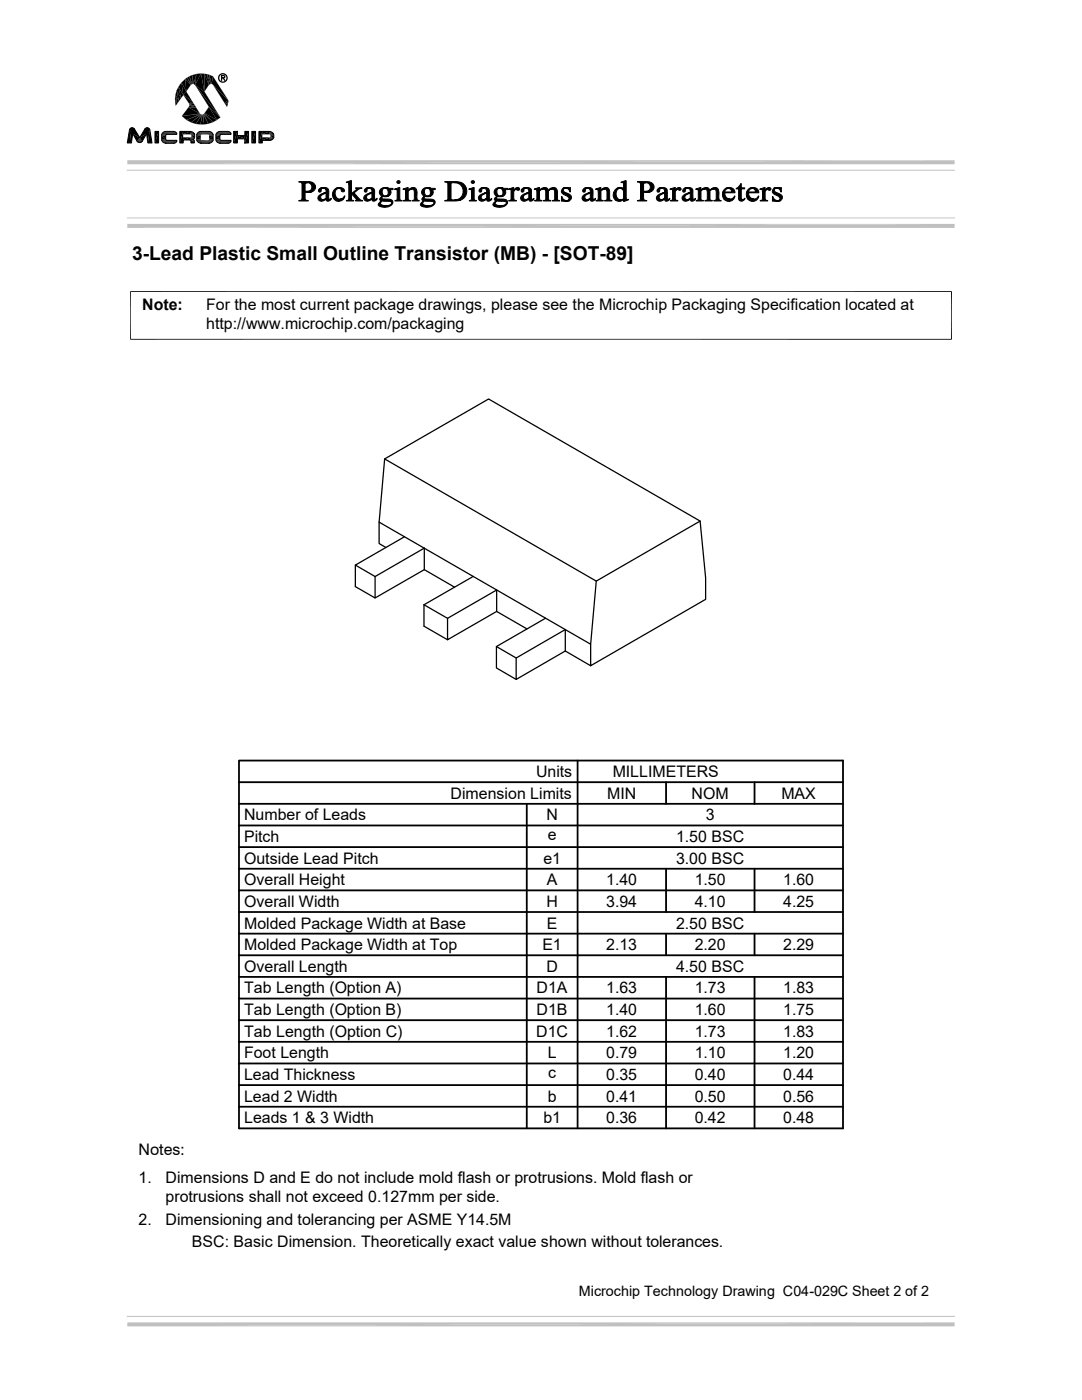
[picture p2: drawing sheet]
<svg xmlns="http://www.w3.org/2000/svg" width="216mm" height="279mm" viewBox="0 0 216 279" stroke-linecap="round" stroke-linejoin="round" font-family="sans-serif">
<g fill="none" stroke="#000" stroke-width=".25">
<path d="M76.8 91.6l42.2 24.4M70.9 112.8v4.3l3.9 2.2M75.6 104.2l42.3 24.4M80.7 107.1l-9.8 5.7 3.9 2.3M84.7 113.7l-9.9 5.6v-4.2M84.7 113.7v-4.3l-9.9 5.7M84.7 113.7l6 3.5M94.4 115l-9.8 5.7M119 116l20.7-12 1.1 11.3v4.3l-22.9 13.3v-4.3zM139.7 104l-42.2-24.4-20.7 12-1.2 12.6v4.3l1.4 .8M84.6 120.7l4.7 2.7M84.6 120.7v4.3l4.7 2.7"/>
<path d="M99.1 129l3.9 2.3 9.8-5.7v4.3M99.1 129v4.3l3.9 2.3M99.1 122l-9.8 5.7v-4.3M99.1 122v-4.2l-9.8 5.6M99.1 122l6.1 3.5M108.9 123.4l-9.8 5.6M112.8 129.9l5.1 3M112.8 129.9l-9.8 5.7v-4.3"/>
</g>
<g fill="#000" stroke="#000" stroke-width=".2">
<path d="M60.2 36.5h1.1h-.4v1.6l1.5 .1-1.5 .1v1.5l.6 .3h-1.9v-.1a.44 .44 0 0 0 .7-.5z" fill-rule="evenodd"/>
<path d="M59.6 36.2h1.6a1.23 1.23 0 0 1 1.3 .3 1.23 1.23 0 0 1 .3 1.4l-.4 .3h-1a.86 .86 0 0 0 .8-.9 .86 .86 0 0 0-.8-.8h-1.2z" fill-rule="evenodd"/>
<path d="M60.9 38.3h1.3z" fill-rule="evenodd"/>
<path d="M63.7 37.7l.8-.1a.43 .43 0 0 0-.4 .6l-.3 .2-.3-.3z" fill-rule="evenodd"/>
<path d="M63.8 38.9l.8-.4h.5a1.07 1.07 0 0 0-1.1 1l.2 .3h.7a.88 .88 0 0 1-1.5-.2l.1-.3z" fill-rule="evenodd"/>
<path d="M63.9 37.6a1.4 1.4 0 0 1 1.6 .2l.1 .8a1.14 1.14 0 0 0 .1 1.2l.3 .1a.51 .51 0 0 1-.5 .2 .51 .51 0 0 1-.4-.3l-.2-.1 .2-.2v-1h-.5l.5-.2a.53 .53 0 0 0-.6-.7z" fill-rule="evenodd"/>
<path d="M64.4 39.8l.7-.1z" fill-rule="evenodd"/>
<path d="M65.8 39.8l.3-.2-.1 .3z" fill-rule="evenodd"/>
<path d="M67 37.6h.6a1.09 1.09 0 0 0-.7 1.2 1.09 1.09 0 0 0 .9 1h.7a1.3 1.3 0 0 1-1.8 .1 1.3 1.3 0 0 1-.2-1.8z" fill-rule="evenodd"/>
<path d="M67.1 37.6a1.07 1.07 0 0 1 1.6 .6 .43 .43 0 0 1-.5 0 .43 .43 0 0 1-.2-.5z" fill-rule="evenodd"/>
<path d="M67.8 39.8a.95 .95 0 0 0 .9-.7h.1l-.3 .7z" fill-rule="evenodd"/>
<path d="M69.1 36.4h.3z" fill-rule="evenodd"/>
<path d="M69.1 36.4l1-.4v3.7l.1 .2 .4 .2h-1.5v-.1a.38 .38 0 0 0 .5-.5v-2.9z" fill-rule="evenodd"/>
<path d="M71 37.5h1.2l-.1 .1a2.43 2.43 0 0 0-1.4 .9l1.1 1.3 .6 .3h-1.4l.1-.3-1-1.1 1-.9z" fill-rule="evenodd"/>
<path d="M73 37.6h.7a.43 .43 0 0 0-.5 .6 .3 .3 0 0 1-.5 .1 .3 .3 0 0 1 .1-.5z" fill-rule="evenodd"/>
<path d="M73 38.9l.8-.4h.4l-.3 .2a.99 .99 0 0 0-.8 .8l.5 .3h.5a.96 .96 0 0 1-1.4 .1l-.1-.3v-.3z" fill-rule="evenodd"/>
<path d="M73.1 37.6a1.43 1.43 0 0 1 1.6 .2l.1 1.9 .3 .2a.51 .51 0 0 1-.5 .2 .51 .51 0 0 1-.4-.3l-.2-.1 .2-.2v-1h-.4l.4-.2a.52 .52 0 0 0-.5-.7z" fill-rule="evenodd"/>
<path d="M73.6 39.8l.6-.1z" fill-rule="evenodd"/>
<path d="M74.9 39.8l.3-.2-.1 .3z" fill-rule="evenodd"/>
<path d="M76 37.7a1.51 1.51 0 0 1 1.5-.2h-.7a.83 .83 0 0 0-.5 .9 .83 .83 0 0 0 .6 .7h.6l-1.1 .1-.2 .3 .2 .2a2.74 2.74 0 0 1 1.9 .4l.1 .3a1.97 1.97 0 0 1-2.8 .6 4.7 4.7 0 0 0 2.3-.2l.2-.4-.2-.2h-1.2a.69 .69 0 0 1-.9-.5l.5-.5a.84 .84 0 0 1-.3-1.5z" fill-rule="evenodd"/>
<path d="M76.4 39.2h1z" fill-rule="evenodd"/>
<path d="M76.8 37.5l1.6 .1v.2h-.5a.84 .84 0 0 1-.4 1.3h-.6h.1a.84 .84 0 0 0 .5-.8 .84 .84 0 0 0-.7-.8z" fill-rule="evenodd"/>
<path d="M78.8 37.7l.2 .1z" fill-rule="evenodd"/>
<path d="M78.8 37.7l1-.3v2.4l.4 .3h-1.4l.4-.3v-1.7l-.1-.3z" fill-rule="evenodd"/>
<path d="M80.4 37.7l.3 .1z" fill-rule="evenodd"/>
<path d="M80.4 37.7l1-.3v.6h-.5l-.1-.2z" fill-rule="evenodd"/>
<path d="M80.9 38l1.3-.2-.8 .3v1.4a.39 .39 0 0 0 .1 .4 .39 .39 0 0 0 .4 .1v.1h-1.4l.4-.4z" fill-rule="evenodd"/>
<path d="M81.7 37.8a.85 .85 0 0 1 .9-.4 .85 .85 0 0 1 .6 .7v1.5l.1 .3 .4 .2h-1.5l.5-.4-.1-1.6-.2-.3z" fill-rule="evenodd"/>
<path d="M84.4 37.7a1.51 1.51 0 0 1 1.5-.2h-.7a.83 .83 0 0 0-.5 .9 .83 .83 0 0 0 .6 .7h.6l-1.1 .1-.2 .3 .2 .2 1.5 .1 .4 .2 .1 .4a1.97 1.97 0 0 1-2.8 .6 4.7 4.7 0 0 0 2.4-.2l.2-.4-.3-.2h-1.2a.69 .69 0 0 1-.9-.5l.5-.5a.84 .84 0 0 1-.3-1.5z" fill-rule="evenodd"/>
<path d="M84.8 39.2h1z" fill-rule="evenodd"/>
<path d="M85.2 37.5l1.6 .1v.2h-.5a.84 .84 0 0 1-.4 1.3h-.6h.1a.84 .84 0 0 0 .5-.8 .84 .84 0 0 0-.7-.8z" fill-rule="evenodd"/>
<path d="M88.8 36.2l2.3 .1 .9 .1-2 .1v3.3l1.9 .1-.9 .2h-2.2l.5-.2 .1-.2v-2.9a.45 .45 0 0 0-.6-.5z" fill-rule="evenodd"/>
<path d="M90.7 36.4h1.3a1.88 1.88 0 0 1 1.2 1.8 1.88 1.88 0 0 1-1.3 1.7h-1.2a1.74 1.74 0 0 0 1.7-1.7 1.74 1.74 0 0 0-1.7-1.8z" fill-rule="evenodd"/>
<path d="M93.6 37.7l.3 .1z" fill-rule="evenodd"/>
<path d="M93.6 37.7l1-.3v2.3l.1 .2 .4 .2h-1.5l.5-.3v-1.6l-.1-.4z" fill-rule="evenodd"/>
<path d="M95.8 37.7l.8-.1h-.2a.42 .42 0 0 0-.3 .6l-.4 .1-.1-.2z" fill-rule="evenodd"/>
<path d="M95.5 39.2l1.1-.7h.5a1.29 1.29 0 0 0-1.1 .9l.1 .3 .4 .1h.4a.78 .78 0 0 1-1 .3 .78 .78 0 0 1-.4-.9z" fill-rule="evenodd"/>
<path d="M95.9 37.6l.2-.1a1.04 1.04 0 0 1 1.1 0 1.04 1.04 0 0 1 .5 1v1.3l.3 .1a.52 .52 0 0 1-.4 .3 .52 .52 0 0 1-.5-.3v-.2h-.2l.2-.2v-1h-.5l.5-.2a.55 .55 0 0 0-.5-.7z" fill-rule="evenodd"/>
<path d="M96.5 39.8l.6-.1z" fill-rule="evenodd"/>
<path d="M97.8 39.8l.3-.2-.1 .3z" fill-rule="evenodd"/>
<path d="M98.9 37.7l.8-.3 .7 .1h-.7a.82 .82 0 0 0-.6 .9 .82 .82 0 0 0 .7 .7h.6l-1.1 .1-.2 .3 .2 .2h1a.75 .75 0 0 1 1 .7 2.02 2.02 0 0 1-2.8 .6h1.6a.75 .75 0 0 0 .9-.6l-.2-.2h-1.2a.68 .68 0 0 1-.9-.5l.4-.5a.85 .85 0 0 1-.2-1.5z" fill-rule="evenodd"/>
<path d="M99.3 39.2h1z" fill-rule="evenodd"/>
<path d="M99.7 37.5l1.6 .1v.2h-.6a.84 .84 0 0 1-.3 1.3h-.6a.81 .81 0 0 0 .6-.8 .81 .81 0 0 0-.7-.8z" fill-rule="evenodd"/>
<path d="M101.5 37.7l.2 .1z" fill-rule="evenodd"/>
<path d="M101.5 37.7l1-.3v.6h.2l-.2 .2v1.3a.43 .43 0 0 0 .5 .5v.1h-1.5l.5-.4v-1.7l-.1-.2z" fill-rule="evenodd"/>
<path d="M102.6 37.9l.3-.1-.2 .2h-.2z" fill-rule="evenodd"/>
<path d="M102.9 37.6a.38 .38 0 0 1 .5-.2 .38 .38 0 0 1 .1 .6l-.8-.2z" fill-rule="evenodd"/>
<path d="M104.2 37.7l.8-.1a.43 .43 0 0 0-.5 .6 .33 .33 0 0 1-.5 0 .33 .33 0 0 1 .2-.5z" fill-rule="evenodd"/>
<path d="M104.3 38.9l.8-.4h.4l-.2 .1a1.15 1.15 0 0 0-.9 .8l.2 .3 .3 .1h.5a.88 .88 0 0 1-1.5-.2v-.3z" fill-rule="evenodd"/>
<path d="M104.4 37.6l.1-.1a1.09 1.09 0 0 1 1.2 .1 1.09 1.09 0 0 1 .3 1.3l.1 .9 .3 .1a.51 .51 0 0 1-.5 .2 .51 .51 0 0 1-.4-.3l-.2-.1 .2-.2v-1h-.4l.4-.2a.53 .53 0 0 0-.5-.7z" fill-rule="evenodd"/>
<path d="M104.9 39.8l.6-.1z" fill-rule="evenodd"/>
<path d="M106.2 39.8l.4-.2-.2 .3z" fill-rule="evenodd"/>
<path d="M106.6 37.7l.3 .1z" fill-rule="evenodd"/>
<path d="M106.6 37.7l1.1-.3v.6h-.6l-.1-.2z" fill-rule="evenodd"/>
<path d="M107.1 38h.6l.2-.3h.5l-.7 .4v1.7l.4 .3h-1.4l.4-.3z" fill-rule="evenodd"/>
<path d="M107.9 37.7a.88 .88 0 0 1 1.5 .3h.2l-.2 .1v1.4a.39 .39 0 0 0 .1 .4 .39 .39 0 0 0 .4 .1v.1h-1.5l.5-.3v-1.8l-.3-.2z" fill-rule="evenodd"/>
<path d="M109.4 38l.3-.3 .5 .1z" fill-rule="evenodd"/>
<path d="M109.7 37.7l.1-.1a.84 .84 0 0 1 1-.1 .84 .84 0 0 1 .4 .8l.1 1.5 .4 .3h-1.5l.5-.4v-1.5l-.2-.3z" fill-rule="evenodd"/>
<path d="M112 39.2a1.37 1.37 0 0 0 1.6 .8l-1.6 .2z" fill-rule="evenodd"/>
<path d="M112.3 37.6h.6l-.4 .1a.35 .35 0 0 0 .1 .6l.2 .1a1.36 1.36 0 0 1 1.2 1.1l-.4 .5h-.5l.3-.1 .2-.3-.5-.5a1.31 1.31 0 0 1-1.1-1z" fill-rule="evenodd"/>
<path d="M112.4 37.5l.3-.1 .9 .1z" fill-rule="evenodd"/>
<path d="M112.4 37.5l1.4-.1v.9h-.1a.75 .75 0 0 0-.8-.7z" fill-rule="evenodd"/>
<path d="M116.5 37.7l.7-.1h-.2l-.2 .6-.3 .2-.2-.3z" fill-rule="evenodd"/>
<path d="M116.3 39.2a1.81 1.81 0 0 1 1.5-.7 1.08 1.08 0 0 0-1.1 1l.3 .3h.6a.82 .82 0 0 1-.8 .4 .82 .82 0 0 1-.7-.7z" fill-rule="evenodd"/>
<path d="M116.6 37.6a1.37 1.37 0 0 1 1.7 .2v1.9l.4 .2a.52 .52 0 0 1-.4 .3 .52 .52 0 0 1-.5-.3v-.2h-.2l.2-.2v-1h-.5l.5-.2a.55 .55 0 0 0-.6-.7z" fill-rule="evenodd"/>
<path d="M117.1 39.8l.7-.1z" fill-rule="evenodd"/>
<path d="M118.5 39.8l.3-.2-.1 .3z" fill-rule="evenodd"/>
<path d="M118.9 37.7l.2 .1z" fill-rule="evenodd"/>
<path d="M118.9 37.7l1-.3v.6h-.6v-.2z" fill-rule="evenodd"/>
<path d="M119.3 38l1.4-.2-.8 .3v1.7l.5 .3h-1.5l.5-.4z" fill-rule="evenodd"/>
<path d="M120.1 37.8a.85 .85 0 0 1 .9-.4 .85 .85 0 0 1 .6 .8l.1 1.6 .4 .3h-1.4l.4-.4v-1.7l-.4-.2z" fill-rule="evenodd"/>
<path d="M122.7 37.9l.4-.3h.6a1.19 1.19 0 0 0-.8 1.2 1.19 1.19 0 0 0 .9 1.1h-1a1.39 1.39 0 0 1-.1-2z" fill-rule="evenodd"/>
<path d="M123.1 37.6a1.14 1.14 0 0 1 1.3 0z" fill-rule="evenodd"/>
<path d="M123.9 36.4h.3z" fill-rule="evenodd"/>
<path d="M123.9 36.4l1-.4v3.4l.3 .4h-.8a1.14 1.14 0 0 1-1.6 .1h1l.6-.3v-1.3l-.3-.6 .3-.1v-.9v-.2z" fill-rule="evenodd"/>
<path d="M124.4 39.8h1v.1l-1 .3z" fill-rule="evenodd"/>
<path d="M127.7 36.5h1.1h-.4v1.6l1.6 .1-1.6 .1 .1 1.4 .6 .4h-1.9v-.1h.4l.2-.3z" fill-rule="evenodd"/>
<path d="M127.2 36.2h1.6a1.33 1.33 0 0 1 1.7 1.4l-.5 .6h-1.1a.86 .86 0 0 0 .9-.9 .86 .86 0 0 0-.8-.8h-1.3z" fill-rule="evenodd"/>
<path d="M128.4 38.3h1.4z" fill-rule="evenodd"/>
<path d="M131.3 37.7l.8-.1h-.2a.42 .42 0 0 0-.3 .6l-.4 .1-.1-.2z" fill-rule="evenodd"/>
<path d="M131.4 38.9l.8-.4h.4l-.2 .1a1.14 1.14 0 0 0-.9 .8l.1 .3 .4 .1h.5a.96 .96 0 0 1-1.4 .1l-.1-.3v-.3z" fill-rule="evenodd"/>
<path d="M131.5 37.6l.1-.1a1.04 1.04 0 0 1 1.1 0 1.04 1.04 0 0 1 .5 1 1.42 1.42 0 0 0 .1 1.3l.2 .1a.47 .47 0 0 1-.5 .3 .47 .47 0 0 1-.4-.5h-.2l.2-.2v-1h-.4l.4-.2a.52 .52 0 0 0-.5-.7z" fill-rule="evenodd"/>
<path d="M132 39.8l.6-.1z" fill-rule="evenodd"/>
<path d="M133.3 39.8l.3-.2-.1 .3z" fill-rule="evenodd"/>
<path d="M133.7 37.7l.3 .1z" fill-rule="evenodd"/>
<path d="M133.7 37.7l1-.3v.6h.2l-.2 .2v1.4l.2 .3 .4 .2h-1.5l.4-.3v-1.8z" fill-rule="evenodd"/>
<path d="M134.9 37.8h.3l-.5 .2z" fill-rule="evenodd"/>
<path d="M135.1 37.6a.41 .41 0 0 1 .5-.2 .41 .41 0 0 1 .2 .5l-.2 .1-.7-.2z" fill-rule="evenodd"/>
<path d="M136.4 37.7l.8-.1h-.1a.44 .44 0 0 0-.4 .6l-.2 .2-.3-.3z" fill-rule="evenodd"/>
<path d="M136.5 38.9l.8-.4h.4l-.1 .1a1.14 1.14 0 0 0-1 .8l.2 .3 .3 .1h.5a.96 .96 0 0 1-1.3 .1l-.2-.3 .1-.3z" fill-rule="evenodd"/>
<path d="M136.6 37.6a1.43 1.43 0 0 1 1.6 .2l.1 1.9 .4 .2a.47 .47 0 0 1-.6 .3 .47 .47 0 0 1-.4-.5h-.2l.2-.2v-1h-.4l.4-.2a.52 .52 0 0 0-.5-.7z" fill-rule="evenodd"/>
<path d="M137.1 39.8l.6-.1z" fill-rule="evenodd"/>
<path d="M138.4 39.8l.4-.2-.1 .3z" fill-rule="evenodd"/>
<path d="M138.9 37.7l.2 .1z" fill-rule="evenodd"/>
<path d="M138.9 37.7l1-.3v.6h-.6l-.1-.2z" fill-rule="evenodd"/>
<path d="M139.3 38h.6l.2-.3h.5l-.7 .4v1.7l.5 .3h-1.5l.4-.3z" fill-rule="evenodd"/>
<path d="M140.1 37.7a1.01 1.01 0 0 1 1.7 .3l-.2 .1 .1 1.7 .4 .3h-1.4l.4-.3v-1.4a.55 .55 0 0 0-.5-.7z" fill-rule="evenodd"/>
<path d="M141.6 38l.3-.3 .5 .1z" fill-rule="evenodd"/>
<path d="M141.9 37.7a.92 .92 0 0 1 1.2-.1 .92 .92 0 0 1 .4 1l-.1 1 .2 .3 .3 .2h-1.5l.5-.4v-1.6l-.2-.3z" fill-rule="evenodd"/>
<path d="M144.5 37.8l.3-.2h.6a.75 .75 0 0 0-.8 .7h-.4z" fill-rule="evenodd"/>
<path d="M144.8 37.6l.3-.1a1.17 1.17 0 0 1 1.6 1h-2.1a1.14 1.14 0 0 0 1.1 1.2l-1.2 .1-.3-.4v-1.1h1.8l-.2-.5z" fill-rule="evenodd"/>
<path d="M144.5 39.8l1.2-.1a.91 .91 0 0 0 .9-.6l.1 .1a1.26 1.26 0 0 1-.9 1 1.26 1.26 0 0 1-1.3-.4z" fill-rule="evenodd"/>
<path d="M147.8 36.6h.1v.9h.7v.2h-.7v1.8l.3 .3-.8 .1v-2.2h-.5v-.1l.6-.4z" fill-rule="evenodd"/>
<path d="M147.4 39.9l1-.1 .2-.2v.1a.68 .68 0 0 1-1.2 .2z" fill-rule="evenodd"/>
<path d="M149.4 37.7l.2-.1h.5a.75 .75 0 0 0-.7 .7h-.4z" fill-rule="evenodd"/>
<path d="M149.6 37.6l.2-.1a1.17 1.17 0 0 1 1.6 1h-2a1.13 1.13 0 0 0 1.1 1.2l-1.3 .1-.3-.7v-.6l.1-.2h1.7v-.1a.62 .62 0 0 0-.6-.6z" fill-rule="evenodd"/>
<path d="M149.2 39.8l1.3-.1a.9 .9 0 0 0 .8-.6 1.16 1.16 0 0 1-.8 1.1 1.16 1.16 0 0 1-1.3-.4z" fill-rule="evenodd"/>
<path d="M151.6 37.7l.3 .1z" fill-rule="evenodd"/>
<path d="M151.6 37.7l1.1-.3v.6h.1l-.1 .2v1.4l.1 .3 .4 .2h-1.5l.4-.3v-1.5v-.5z" fill-rule="evenodd"/>
<path d="M152.8 37.8h.3l-.4 .2z" fill-rule="evenodd"/>
<path d="M152.9 37.7a.43 .43 0 0 1 .6-.3 .43 .43 0 0 1 .3 .5l-.4 .1-.6-.2z" fill-rule="evenodd"/>
<path d="M154.1 39.2a1.38 1.38 0 0 0 1.6 .8l-1.6 .2z" fill-rule="evenodd"/>
<path d="M154.4 37.6h.6l-.4 .1a.35 .35 0 0 0 .1 .6l.2 .1a1.42 1.42 0 0 1 1.2 1.1l-.4 .5h-.5l.3-.1 .1-.3-.4-.5a1.28 1.28 0 0 1-1.1-1z" fill-rule="evenodd"/>
<path d="M154.5 37.5l.3-.1 .9 .1z" fill-rule="evenodd"/>
<path d="M154.5 37.5l1.4-.1v.9l-.2-.1a.69 .69 0 0 0-.7-.6z" fill-rule="evenodd"/>
<path d="M75.9 40.2l.3-.1a.49 .49 0 0 0-.2 .7 .49 .49 0 0 0 .6 .2h.4h-1.4a.66 .66 0 0 1 .3-.8z" fill-rule="evenodd"/>
<path d="M84.4 40.2l.2-.1a.49 .49 0 0 0-.2 .7 .49 .49 0 0 0 .6 .2h.5h-1.5a.58 .58 0 0 1 .4-.8z" fill-rule="evenodd"/>
<path d="M98.6 40.4l.3-.3h.2l-.2 .2a.39 .39 0 0 0-.1 .5 .39 .39 0 0 0 .5 .2h.6h-1.4l-.2-.2z" fill-rule="evenodd"/>
<path d="M112.2 40.1l1.4-.1-.5 .2z" fill-rule="evenodd"/>
<path d="M154.3 40.1l1.4-.1-.5 .2z" fill-rule="evenodd"/>
<circle cx="79.5" cy="36.4" r=".31"/>
<circle cx="94.3" cy="36.3" r=".3"/>
</g>
<g fill="#c0c0c0">
<path d="M25.4 44.7h165.1l-165.1 .8z"/>
<path d="M25.4 45.5l165.1-.8v.8z"/>
</g>
<path d="M25.4 43.5h165.1M25.4 262.7h165.1" fill="none" stroke="#c0c0c0" stroke-width=".2"/>
<g fill="#c0c0c0">
<path d="M25.4 263.9h165.1l-165.1 .8z"/>
<path d="M25.4 264.7l165.1-.8v.8z"/>
<path d="M25.4 32h165.1l-165.1 .8z"/>
<path d="M25.4 32.8l165.1-.8v.8z"/>
</g>
<path d="M25.4 34h165.1" fill="none" stroke="#c0c0c0" stroke-width=".2"/>
<g fill="#000">
<path d="M34.9 19.9v.6zM34.9 19.3v.6zM34.9 19.9l.1 .6zM35 19.3l-.1 .6zM35.1 18.6l-.2 .7zM35.2 18.1l-.1 .5zM35.3 18.1l-.2 .5zM35.5 17.5l-.3 .6zM35.8 16.9l-.3 .6zM35.8 17l-.3 .5zM35.6 17.3l.5 2.3-.9-1.5zM35.2 18.1l.9 1.5-.4 .6z"/>
<path d="M36.2 16.4l-.4 .5zM36.2 16.4l-.4 .6zM36.6 18.9l1.1 1.7zM36.6 19l1.1 1.7zM36.2 16.5l.4 2.5-1-1.7zM35.6 17.3l1 1.7-.5 .6zM36.6 16l-.4 .4zM36.2 16.4l.5-.4zM36.6 16l.5-.4zM37.1 18.3l2.8 4.3zM37.1 18.2l1.3 2.1-1.8-1.4zM36.2 16.5l.8-.8 .2 2.5z"/>
<path d="M36.2 16.5l1 1.7-.6 .8zM37.1 15.6l.6-.3zM38.1 17l-1 1.3zM37 15.7l.4-.2 .7 1.4zM37 15.7l1.1 1.2-.9 1.3zM38.1 17l-.9 1.3zM38.2 16.8l-.1 .2zM37.4 15.5l.4-.3 .4 1.6zM37.4 15.5l.8 1.3-.1 .1zM37.7 15.3l.5-.3zM38.1 17l.1-.2zM37.8 15.2l.6-.2v1.7z"/>
<path d="M37.8 15.2l.6 1.5-.2 .1zM38.2 16.8h.2zM38.4 16.7l.2 .1zM38.4 16.7h.2zM38.4 15l.8-.2-.6 1.9zM38.4 15l.2 1.7h-.2zM38.6 16.8h.2zM38.6 16.7l.2 .1zM38.2 15l.6-.2zM39.2 14.8l.9-.1-1.2 2.3zM39.2 14.8l-.3 2.2-.3-.3zM38.8 16.8l.1 .2z"/>
<path d="M39 17l1.7 1.2 3.3 5.2zM38.8 14.8l.7-.1zM39.5 14.7l.6-.1zM39.5 14.7h.6zM40.1 14.6l.6 .1zM41.7 17l-1 1.3zM40.1 14.7h.7v3.6zM40.1 14.7l.7 3.6-1.9-1.3zM41.7 17l-.9 1.3zM40.7 14.7l.6 .1zM40.8 14.7l.5 .1 .4 2.1zM40.8 14.7l.9 2.2-.9 1.4z"/>
<path d="M41.8 16.8l-.1 .2zM41.7 17l.1-.2zM41.3 14.8l.6 .2zM41.3 14.8l.5 .1 .2 1.8zM41.3 14.8l.7 1.9-.3 .2zM41.8 16.8l.2-.1zM41.8 16.8h.2zM42 16.7l.2 .1zM41.8 14.9l.7 .4-.3 1.4zM41.8 14.9l.4 1.8h-.2zM42.2 16.7l.2 .1zM41.9 15l.6 .2z"/>
<path d="M42.5 15.3l3.1 4.7-3.1-3.1zM42.5 15.3v1.6l-.3-.2zM42.4 16.8l.1 .2zM42.5 17l2.8 4.3zM25.8 25.9l.4 2.6h-.8zM25.8 25.9l.7 .8-.3 1.8zM26 25.7l.5 1-.7-.8zM26 25.7l.5 1zM26 25.7l.1-.1 .4 1.1zM26.1 25.6l.4 1.1zM26.1 25.6l.1-.1 .3 1.2zM26.2 25.5l.3 1.2z"/>
<path d="M26.2 25.5h.2l.1 1.2zM26.4 25.5l.1 1.2zM26.4 25.5h.2l-.1 1.2zM26.6 25.5l-.1 1.2zM26.6 25.5l.1 .1-.2 1.1zM26.7 25.6l-.2 1.1zM26.7 25.6l.1 .1-.3 1zM26.8 25.7l-.3 1zM26.8 25.7l1.1 1.8-1.4-.8zM26.5 26.7l1.4 .8-.6 .7zM27.9 27.5l-.4 .9-.2-.2zM27.9 27.5l-.2 .9h-.2z"/>
<path d="M27.9 27.5v1l-.2-.1zM27.9 27.5l.1 .9-.1 .1zM27.9 27.5l.3 .9h-.2zM27.9 27.5l.5 .7-.2 .2zM27.9 27.5l1.3-.8-.8 1.5zM28.9 25.7l.3 1-1.3 .8zM28.9 25.7l.3 1zM29 25.6l.2 1.1zM29 25.6l.2 1.1-.3-1zM29 25.6l.1-.1 .1 1.2zM29.1 25.5l.1 1.2zM29.4 25.5l-.2 1.2z"/>
<path d="M29.1 25.5h.3l-.2 1.2zM29.4 25.5h.1l-.3 1.2zM29.5 25.5l-.3 1.2zM29.5 25.5l.2 .1-.5 1.1zM29.7 25.6l-.5 1.1zM29.7 25.6l.1 .1-.6 1zM29.8 25.7l-.6 1zM29.8 25.7l.1 .2-.7 .8zM29.9 25.9l-.4 2.6-.3-1.8zM29.9 25.9l.4 2.6h-.8zM30.9 26.2h.7l-.7 2.3zM31.6 26.2v2.3h-.7z"/>
<path d="M32.3 26.8h1l-1 .1zM32.3 26.9l1-.1-.2 .1zM32.3 26.9h.8l-.8 .2zM32.3 27.1l.8-.2v.2zM32.3 27.9l.9 .1h-.9zM32.3 27.9l.9 .1zM32.3 27.7l.8 .2h-.8zM32.3 27.7h.8v.2zM32.3 27.1l.8 .6h-.8zM32.3 27.1h.8v.6zM32.7 26.3l2-.1zM32.8 28.5l1.9 .1z"/>
<path d="M34.9 20.5l.2 .6zM35 20.5l.1 .6zM36.6 18.9l-1.5 2.2zM34.9 19.9l.2 1.2zM35 18.9l.4 1.7-.5-.7zM34.9 19.9l.5 .7-.3 .5zM35.2 18.1l.5 2.1-.7-1.3zM35 18.9l.7 1.3-.3 .4zM35.9 26.2h.7l-.7 2.3zM36.6 26.2v2.3h-.7zM36.3 23.2l.5 .4zM36.5 27.4h1.5l-1.5 .5z"/>
<path d="M36.5 27.9l1.5-.5v.5zM36.5 26.2h1.4l-1.4 .6zM36.5 26.8l1.4-.6v.6zM36.8 23.6l.5 .4zM37.3 24l.6 .3zM37.8 21.1l-.1 .2zM37.7 21.3l-1.4 1.9zM37.8 20.8v.3zM37.7 20.7l.1 .1zM37.7 20.6l.1 .2zM37.9 24.3l.6 .3zM37.9 27.9h.7z"/>
<path d="M37.9 26.2l.1 .6zM38.2 26.3l-.2 .5zM37.9 26.2l.3 .1-.2 .5zM38 28l.6-.1 .1 .1zM38 28h.7zM38 27.4l.3 .5h-.3zM38.4 26.4l-.3 .5zM38.2 26.3l.2 .1-.3 .5zM38.1 27.4l.5 .5h-.3zM38 27.4l.3 .5zM38.1 28.1l.6-.1 .1 .1zM38.1 28.1h.7l-.7 .4z"/>
<path d="M38.1 28.5l.7-.4v.4zM38.1 26.9l.5-.4zM38.4 26.4l.2 .1-.5 .4zM38.1 27.4l.5 .5zM38.1 27.4l.7 .2-.2 .3zM38.1 27.3l.7 .1v.2zM38.1 27.3l.7 .3zM38.1 26.9l.7-.2zM38.1 26.9l.5-.4 .2 .2zM38.1 27.3l.7 .1zM38.2 27l.6-.3v.3zM38.2 27h.6l-.6 .3z"/>
<path d="M38.2 27.3l.6-.3v.4zM36.6 18.9l1.8 1.4-.7 .4zM37.7 20.7l.7-.4 .3 .4zM38.5 24.6l.6 .1zM37.7 20.7h1l-.9 .1zM37.8 20.8l.9-.1 .2 .4zM37.8 20.8l1.1 .3h-1.1zM37.8 21.1h1.1l.2 .3zM39.1 24.7l.7 .1zM37.8 21.1l1.3 .3h-1.5zM37.6 21.4h1.5l.8 1.3zM39.3 27.1l.8 .6h-.8z"/>
<path d="M39.3 27.1h.8v.6zM39.3 27.9l.9 .1h-.9zM39.3 27.9l.9 .1zM39.3 27.7l.8 .2h-.8zM39.3 27.7h.8v.2zM39.3 26.8h1l-1 .1zM39.3 26.9l1-.1-.2 .1zM39.3 26.9h.8l-.8 .2zM39.3 27.1l.8-.2v.2zM39.8 24.8l.6 .1zM39.9 22.6l.1 .2zM37.6 21.4l2.3 1.3-3.6 .5z"/>
<path d="M36.3 23.2l3.7-.4zM36.3 23.2l3.7-.4-2.8 1.1zM37.2 23.9l2.8-1.1h.1zM40 22.8l.2 .1zM37.2 23.9l2.9-1.1-2 1.6zM38.1 24.4l2-1.6 .1 .1zM40.2 22.9h.2zM38.1 24.4l2.1-1.5-1.1 1.8zM40.2 22.9l-1.1 1.8zM40.3 22.9l-.3 1.9-.9-.1zM40.3 22.9h.1l-.4 1.9zM40.4 24.8h.7z"/>
<path d="M40.4 22.9l.2-.1zM40.4 22.9l.3 1.9h-.7zM40.6 22.8l.9 1.9-.8 .1zM40.6 22.8l.1-.1 .8 2zM40.8 22.6l-.2 .2zM40.6 22.8l.2-.2zM40.7 22.7l1.8 1.7-1 .3zM40.8 22.6l1.7 1.8-1.8-1.7zM41.7 21.3l-.9 1.3zM40.8 22.6l2.5 1.3-.8 .5zM41.7 21.3l1.6 2.6-2.5-1.3zM41.1 24.8l.6-.1z"/>
<path d="M38.9 17l2.8 4.3zM41.7 24.7l.6-.3zM41.7 21.3l2.3 2.1-.7 .5zM39 17l5 6.4-2.3-2.1zM40.1 26.2l2 .1zM40.1 28.6l1.9-.1zM41.7 24.7l.6-.2zM42.3 24.4l.6-.2zM41.7 26.9h.8v.2zM41.7 26.9l.8 .2h-.8zM41.5 26.8h1v.1zM41.5 26.8l1 .1h-.8z"/>
<path d="M41.7 27.9l.8-.2v.2zM41.7 27.7h.8l-.8 .2zM41.6 28l.9-.1v.1zM41.6 28l.9-.1zM41.7 27.7l.8-.6v.6zM41.7 27.1h.8l-.8 .6zM42.9 24.2l.6-.3zM42.9 24.2l.6-.4zM43.1 27.1l.8 .6h-.8zM43.1 27.1h.8v.6zM43.1 27.7l.8 .2h-.8zM43.1 27.7h.8v.2z"/>
<path d="M43.1 27.9l.9 .1h-.9zM43.1 27.9l.9 .1zM43.1 26.9h.8l-.8 .2zM43.1 27.1l.8-.2v.2zM43.1 26.8h1l-1 .1zM43.1 26.9l1-.1-.2 .1zM43.5 23.8l.5-.3zM43.6 28.5l2 .1zM43.6 26.3l1.9-.1zM40.7 18.3l3.3 5.1zM42.5 16.9l3.1 3.1-.8 .6zM45.5 20.7l-.2 .6z"/>
<path d="M44.8 20.5l.7 .2-.2 .6zM45.6 20l-.1 .7zM44.8 20.5l.5-.2 .2 .4zM45.3 20.3l.3-.2-.1 .6zM42.5 15.2l3.1 4.8zM46.6 26.2h.8l-.8 2.3zM47.4 26.2v2.3h-.8zM47.3 27.1l1.6 .6h-1.6zM48.9 26.2h.7l-.7 2.3zM49.6 26.2v2.3h-.7zM47.3 27.1h1.6v.6zM50.2 26.2h.8l-.8 2.3z"/>
<path d="M51 26.2v2.3h-.8zM51.7 26.2h.6l-.6 2.3zM52.3 26.2v2.3h-.6zM52.3 26.2h1.4l-1.4 .6zM52.3 26.8l1.4-.6v.6zM52.3 27.4h1.5l-1.5 .6zM52.3 28l1.5-.6v.6zM53.7 26.2l.1 .6zM53.7 26.2l.3 .1-.2 .5zM54 26.3l-.2 .5zM54 26.3l.2 .1-.4 .5zM54.2 26.4l-.3 .5z"/>
<path d="M53.8 27.4l.3 .6h-.3zM53.9 27.4l.5 .4-.3 .2zM53.8 27.4l.3 .6zM54.2 26.4l.2 .1-.5 .4zM53.9 26.9l.5-.4zM53.9 27.4l.6 .2-.1 .2zM53.9 27.4l.5 .4zM53.9 26.9l.5-.4 .2 .2zM53.9 26.9l.7-.2zM53.9 27.3l.7 .1-.1 .2zM53.9 27.3l.6 .3zM54 27l.6-.3v.3z"/>
<path d="M54 27h.6l-.6 .3zM54 27.3l.6-.3v.4zM54 27.3l.6 .1z"/>
</g>
<g fill="none" stroke="#000" stroke-width=".25">
<path d="M44.2 15.5h.6v-.3l-.6-.1v.9M44.5 15.5l.4 .5M33.1 28.6h.1M40.1 28.6h.1M41.7 28.6h.1M43.9 28.6h.1M47.4 26.2h.1M48.9 28.5h.1"/>
<circle cx="44.5" cy="15.6" r=".85"/>
</g>
<path d="M40.6 22.8v2" fill="none" stroke="#000" stroke-width=".28"/>
<g fill="none" stroke="#000" stroke-width=".2">
<path d="M25.9 25.7l.4-.2 .5 .2 1.1 1.8 1-1.8 .4-.2 .4 .1 .2 .3 .4 2.6h-.8l-.2-1.9-.9 1.6-.7 .2-.3-.2-.9-1.6-.3 1.9h-.8zM30.9 26.2h.7v2.3h-.7zM32.4 26.5h2.9M32.4 28.3h2.9M32.5 26.4h2.7M32.5 28.4h2.7M32.6 26.4l.5-.2h1.6a.58 .58 0 0 1 .6 .6l-2.1 .1-.1 .2 .1 .9h2.1v.2l-.4 .4h-1.8a.89 .89 0 0 1-.8-.6v-1.2zM32.7 26.3h2.3M32.8 28.6h2.2M35.9 26.2l2.3 .1a.9 .9 0 0 1 .7 .6 .9 .9 0 0 1-.3 1l.2 .2v.4h-.7v-.4l-.2-.2h-1.3v.6h-.7zM39.4 26.5h3M39.4 28.3h3"/>
<path d="M39.5 26.4h2.8M39.5 28.4h2.8M39.6 26.4l.5-.2h1.6a.89 .89 0 0 1 .8 .6v1.2a.89 .89 0 0 1-.8 .6h-1.6a.89 .89 0 0 1-.8-.6v-1.2zM39.8 26.3h2.3M39.8 28.6h2.2M43.3 28.4h2.7M43.3 26.4h2.7M43.4 26.4l.5-.2h1.6a.58 .58 0 0 1 .6 .6l-2.1 .1-.1 .2 .1 .9h2.1v.2l-.4 .4h-1.8a.89 .89 0 0 1-.8-.6v-1.2zM43.6 26.3h2.2M43.6 28.6h2.2M46.1 26.5h-2.9M46.1 28.3h-2.9"/>
<path d="M46.6 26.2h.8v.9h1.5v-.9h.7v2.3h-.7v-.8h-1.5v.8h-.8zM50.2 26.2h.8v2.3h-.8zM51.7 26.2h2a.9 .9 0 0 1 .9 .9 .9 .9 0 0 1-.8 .9h-1.5v.5h-.6zM26 58.1v9.7M189.9 58.1v9.7M189.9 58.2h-163.9M26 67.7h163.9"/>
</g>
<path d="M32.3 28.1h3M32.3 26.7h3M39.3 28.1h3.2M39.3 26.7h3.2M46.1 28.1h-3M46.1 26.7h-3" fill="none" stroke="#000" stroke-width=".21"/>
<g fill="none" stroke="#000" stroke-width=".36">
<path d="M47.7 151.8h120.5v73.4h-120.5zM47.7 156.1h120.5M115.3 151.8v73.4M132.9 156.1v4.3zM150.6 156.1v4.3M47.7 164.7h120.5M47.7 160.4h120.5M47.7 169.1h120.5M47.7 173.4h120.5M47.7 177.7h120.5M105.1 160.4v64.8M132.9 173.4v8.6"/>
<path d="M150.6 173.4v8.6M47.7 199.3h120.5M47.7 195h120.5M47.7 182h120.5M47.7 186.3h120.5M47.7 190.6h120.5M132.9 186.3v4.3M132.9 195v30.2M150.6 186.3v4.3M150.6 195v30.2M47.7 203.6h120.5M47.7 207.9h120.5"/>
<path d="M47.7 212.2h120.5M47.7 216.6h120.5M47.7 220.9h120.5"/>
</g>
<text font-size="3.8" x="26.4" y="52">3-Lead Plastic Small Outline Transistor (MB) - [SOT-89]</text>
<g font-size="3.2">
<text x="28.4" y="62">Note:</text>
<text x="41.1" y="62">For the most current package drawings, please see the Microchip Packaging Specification located at</text>
<text x="41.1" y="65.6">http://www.microchip.com/packaging</text>
<text x="107" y="155.1">Units</text>
<text x="122.3" y="155.1">MILLIMETERS</text>
<text x="89.9" y="159.4">Dimension Limits</text>
<text x="121.2" y="159.4">MIN</text>
<text x="138" y="159.4">NOM</text>
<text x="155.9" y="159.4">MAX</text>
<text x="48.7" y="163.7">Number of Leads</text>
<text x="109" y="163.7">N</text>
<text x="109.3" y="167.7">e</text>
<text x="140.8" y="163.7">3</text>
<text x="48.7" y="172.4">Outside Lead Pitch</text>
<text x="48.7" y="168">Pitch</text>
<text x="108.4" y="172.3">e1</text>
<text x="134.9" y="172.4">3.00 BSC</text>
<text x="134.9" y="168">1.50 BSC</text>
<text x="48.7" y="176.7">Overall Height</text>
<text x="109.1" y="176.7">A</text>
<text x="121" y="176.7">1.40</text>
<text x="138.6" y="176.7">1.50</text>
<text x="156.3" y="176.7">1.60</text>
<text x="48.7" y="185.3">Molded Package Width at Base</text>
<text x="48.7" y="181">Overall Width</text>
<text x="109" y="181">H</text>
<text x="109.1" y="185.3">E</text>
<text x="121" y="181">3.94</text>
<text x="134.9" y="185.3">2.50 BSC</text>
<text x="138.6" y="181">4.10</text>
<text x="156.3" y="181">4.25</text>
<text x="48.7" y="189.6">Molded Package Width at Top</text>
<text x="108.2" y="189.6">E1</text>
<text x="121" y="189.6">2.13</text>
<text x="138.6" y="189.6">2.20</text>
<text x="156.3" y="189.6">2.29</text>
<text x="48.7" y="194">Overall Length</text>
<text x="109" y="194">D</text>
<text x="134.9" y="194">4.50 BSC</text>
<text x="48.7" y="202.6">Tab Length (Option B)</text>
<text x="48.7" y="198.3">Tab Length (Option A)</text>
<text x="107.1" y="202.6">D1B</text>
<text x="107.1" y="198.3">D1A</text>
<text x="121" y="202.6">1.40</text>
<text x="121" y="198.3">1.63</text>
<text x="138.6" y="202.6">1.60</text>
<text x="138.6" y="198.3">1.73</text>
<text x="156.3" y="202.6">1.75</text>
<text x="156.3" y="198.3">1.83</text>
<text x="48.7" y="206.9">Tab Length (Option C)</text>
<text x="107" y="206.9">D1C</text>
<text x="121" y="206.9">1.62</text>
<text x="138.6" y="206.9">1.73</text>
<text x="156.3" y="206.9">1.83</text>
<text x="48.7" y="211.2">Foot Length</text>
<text x="48.7" y="215.5">Lead Thickness</text>
<text x="109.3" y="211.2">L</text>
<text x="109.4" y="215.2">c</text>
<text x="121" y="215.5">0.35</text>
<text x="121" y="211.2">0.79</text>
<text x="138.6" y="215.5">0.40</text>
<text x="138.6" y="211.2">1.10</text>
<text x="156.3" y="211.2">1.20</text>
<text x="156.3" y="215.5">0.44</text>
<text x="48.7" y="219.9">Lead 2 Width</text>
<text x="109.3" y="219.8">b</text>
<text x="121" y="219.9">0.41</text>
<text x="138.6" y="219.9">0.50</text>
<text x="156.3" y="219.9">0.56</text>
<text x="48.7" y="224.2">Leads 1 &amp; 3 Width</text>
<text x="108.4" y="224.2">b1</text>
<text x="121" y="224.2">0.36</text>
<text x="138.6" y="224.2">0.42</text>
<text x="156.3" y="224.2">0.48</text>
<text x="27.6" y="230.6">Notes:</text>
<text x="27.6" y="236.1">1.</text>
<text x="33" y="239.9">protrusions shall not exceed 0.127mm per side.</text>
<text x="33" y="236.1">Dimensions D and E do not include mold flash or protrusions. Mold flash or</text>
<text x="27.6" y="244.5">2.</text>
<text x="33" y="244.5">Dimensioning and tolerancing per ASME Y14.5M</text>
<text x="38.3" y="249">BSC: Basic Dimension. Theoretically exact value shown without tolerances.</text>
</g>
<text font-size="2.9" x="115.5" y="258.7">Microchip Technology Drawing C04-029C Sheet 2 of 2</text>
</svg>
